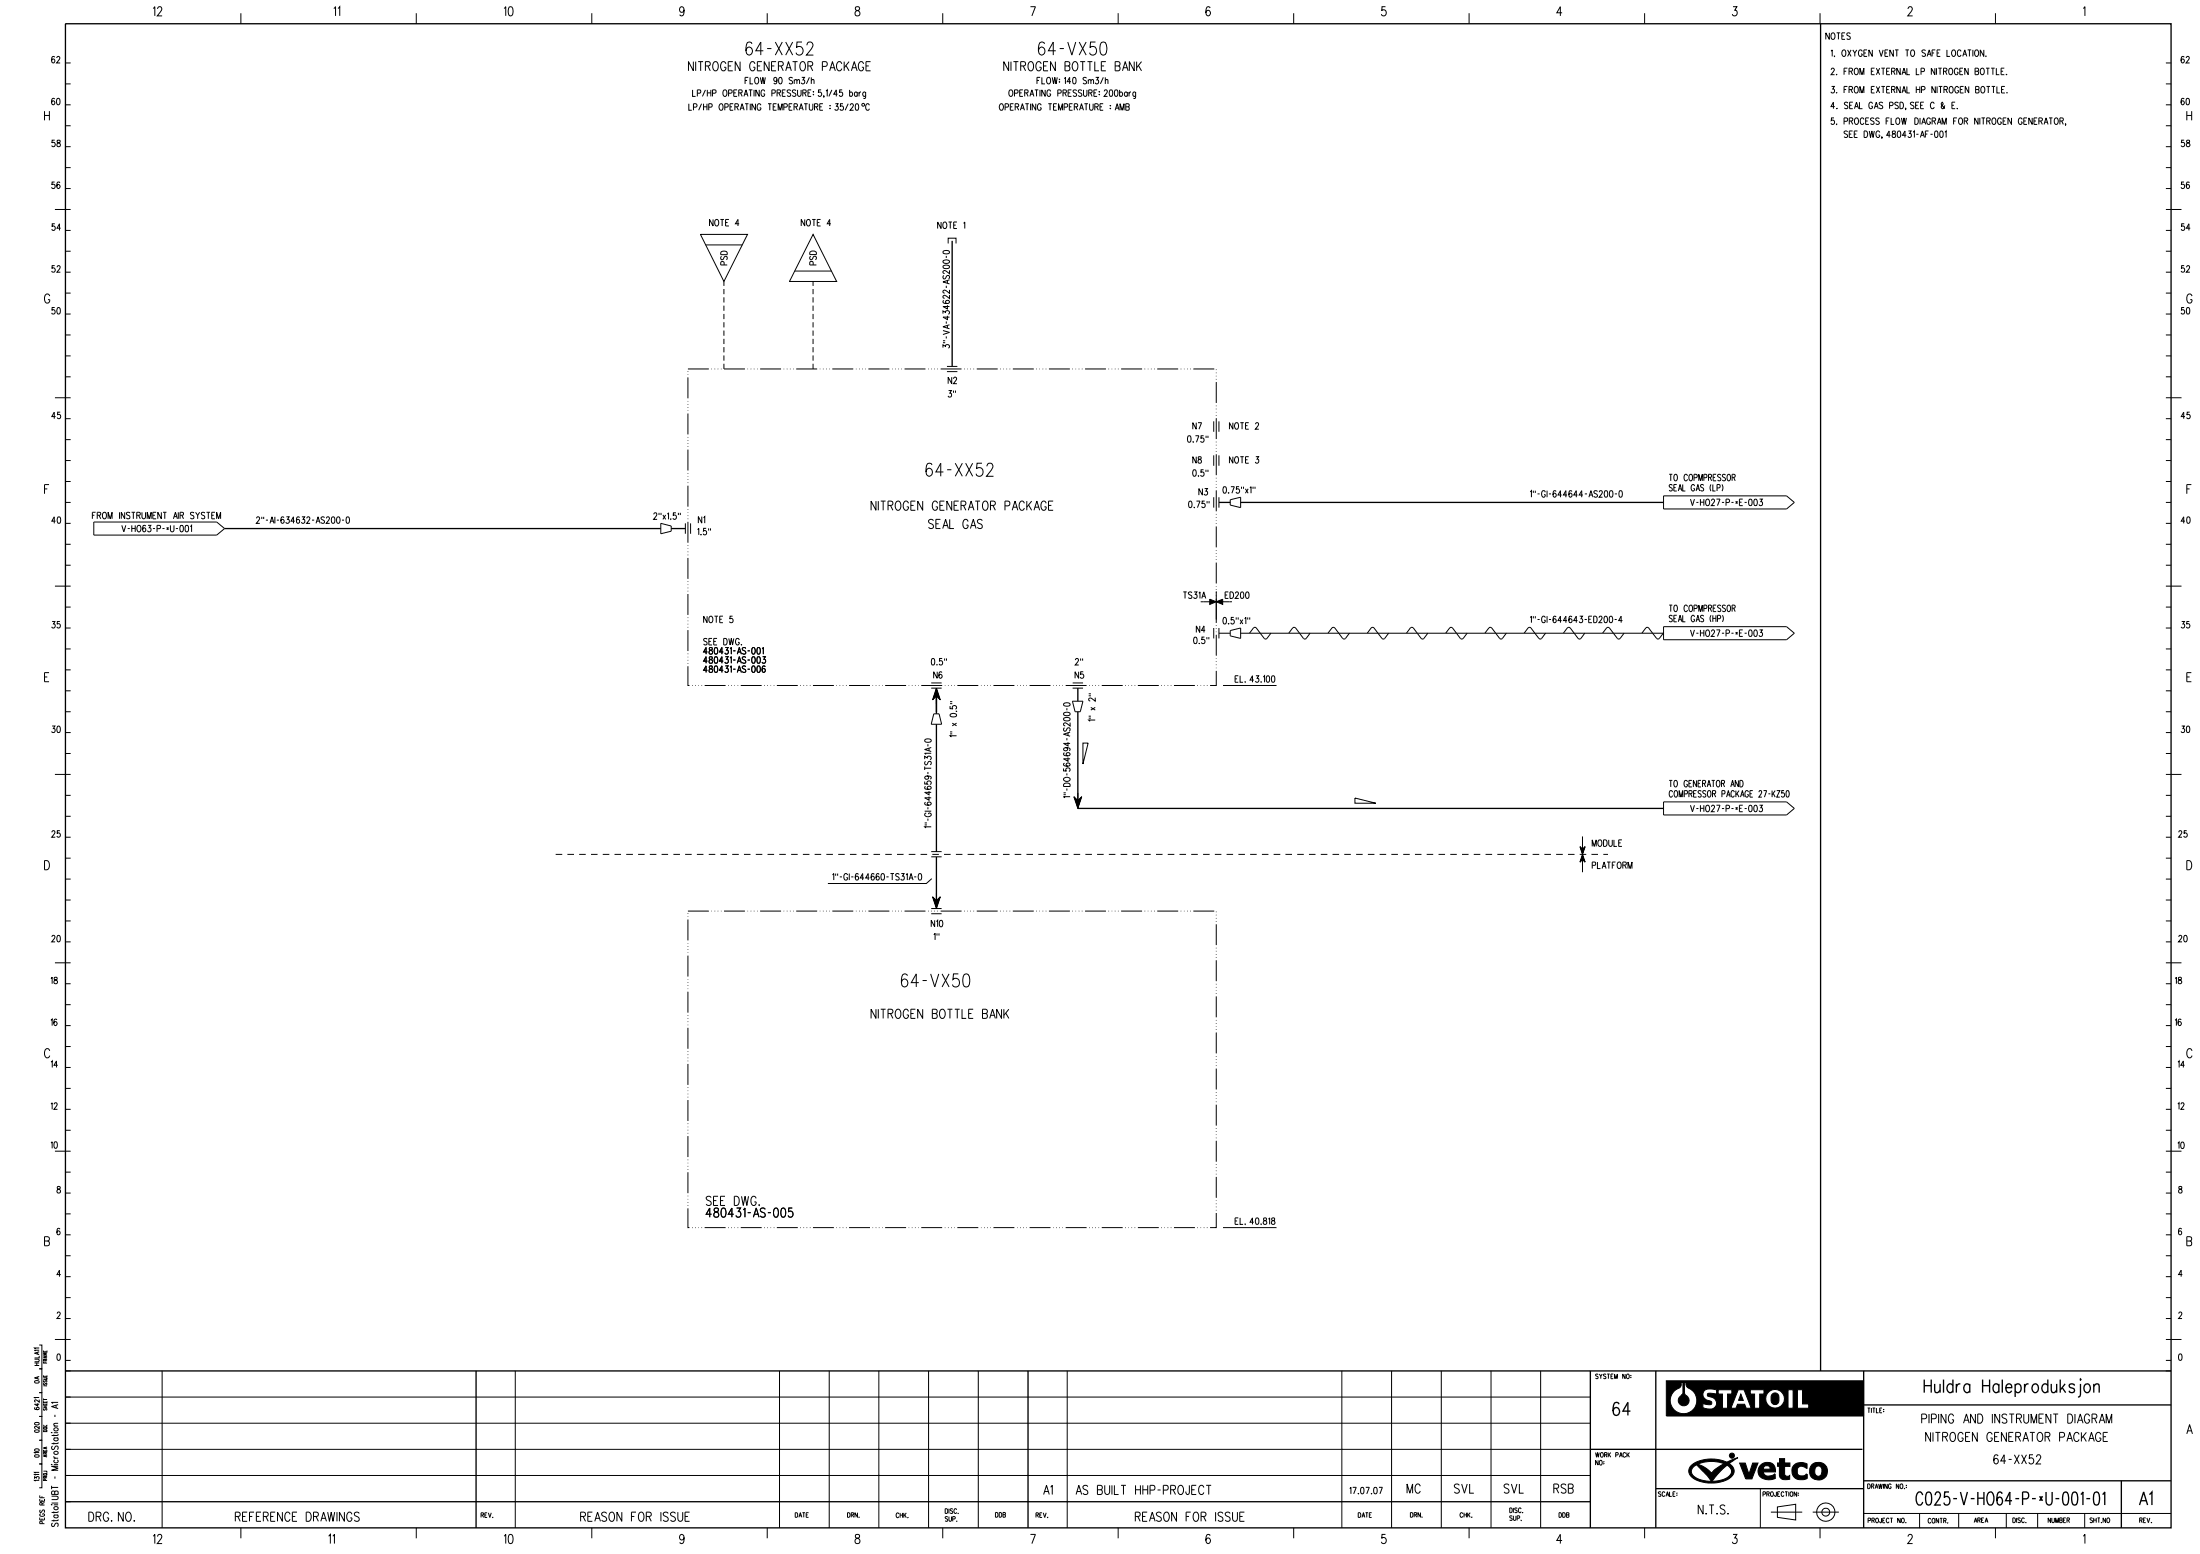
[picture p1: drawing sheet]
<svg xmlns="http://www.w3.org/2000/svg" width="841mm" height="594mm" viewBox="0 0 841 594" stroke-linecap="round" stroke-linejoin="round" font-family="sans-serif">
<g fill="none" stroke="#000" stroke-width=".51">
<path d="M25 9.1h804.9v574.9h-804.9zM696 9.1v514.9M364 92.1v48M466 192h4.3M474.3 192h161.6M85.9 202h166.7M256.6 202h5.4M358 263v9.9M358 276.8v48.7M412 263v5M412 272.1v36.9h223.9M358 327.5v18.8"/>
<path d="M25 524h804.9M182 524v60M393 524v60M607.9 524v60M633 524v60M712.4 524v60M712.4 537h117.5M795.3 527.1v.4l-.2-.2zM607.9 554h104.1M25 574h582.9M633 569h79.4M712.4 566h117.5"/>
<path d="M810.9 566v18"/>
</g>
<g fill="none" stroke="#000" stroke-width=".38">
<path d="M58.5 3.2l.7-.6v3.5M60.2 3.4l.2-.5a.84 .84 0 0 1 1.2-.2 .84 .84 0 0 1 .1 1.2l-1.6 2.2h1.9M92.1 5.1v4M127.6 3.2l.7-.6v3.5M129.2 3.2l.7-.6v3.5M159.1 5.1v4M192.7 3.2l.6-.6v3.5M194.6 2.7l.7-.1a2.3 2.3 0 0 1 0 3.5h-.3a2.69 2.69 0 0 1-.4-3.4zM226.2 5.1v4M261.5 3.7l-.4 .9a.99 .99 0 0 1-1.3-.9 .99 .99 0 0 1 1.3-1 2.55 2.55 0 0 1-.4 3.4l-.7-.2-.1-.3M293.3 5.1v4M327.1 2.7l-.1 .7 .4 .5a1.1 1.1 0 0 1 1.3 1 1.1 1.1 0 0 1-1.2 1.2 1.14 1.14 0 0 1-.6-1.4 1.14 1.14 0 0 1 1.3-.8 .71 .71 0 0 0 .4-.7 .71 .71 0 0 0-.6-.6z"/>
<path d="M360.4 5.1v4M393.9 2.6h1.9l-1.3 3.5M427.4 5.1v4M462.6 3.1l-.2-.4-.6-.1a2.09 2.09 0 0 0 .1 3.5 1.03 1.03 0 0 0 .8-1.3 1.03 1.03 0 0 0-1.3-.7l-.4 .8M494.5 5.1v4M529.6 2.6h-1.3l-.1 1.5a1.07 1.07 0 0 1 1.5 .1 1.07 1.07 0 0 1 0 1.4 1.07 1.07 0 0 1-1.5 .1l-.1-.3M561.6 5.1v4M597.2 4.9h-2.1l1.4-2.3v3.5M628.7 5.1v4M662.5 2.6h1.5l-.8 1.3a1.03 1.03 0 0 1 .8 1.6 1.03 1.03 0 0 1-1.8-.1M695.7 5.1v4M729.4 3.4l.1-.5a.84 .84 0 0 1 1.2-.2 .84 .84 0 0 1 .2 1.2l-1.6 2.2h1.8"/>
<path d="M762.8 5.1v4M796.4 3.2l.6-.6v3.5M25 32.1h2M25 24.1h2M828 32.1h1.9M828 24.1h1.9M17 42.5v3.5M17 44.1h1.9M18.9 42.5v3.5M25 56.1h2M25 48.1h2M25 40.1h2"/>
<path d="M828 56.1h1.9M828 48.1h1.9M828 40.1h1.9M836 44.1h1.8M836 42.5v3.5M837.8 42.5v3.5M25 72.1h2M25 64.1h2M828 72.1h1.9M828 64.1h1.9M21 80.1h6M25 96h2"/>
<path d="M25 88.1h2M267.8 89.6h18l-9.1 18zM269.7 93.6h14.1M310.8 89.6l9 18h-18zM362.5 93.1v-2.1h3v2.1M828 80.1h5.9M828 96h1.9M828 88.1h1.9M19 113.2a1.03 1.03 0 0 0-1.3-.8 1.03 1.03 0 0 0-.7 1.3v.8a1.04 1.04 0 0 0 1 1.4 1.04 1.04 0 0 0 1-1.4h-.7M25 112h2M25 104h2M303.8 103.6h14"/>
<path d="M828 112h1.9M828 104h1.9M837.9 113.2a1.03 1.03 0 0 0-1.2-.8 1.03 1.03 0 0 0-.7 1.3v.8a1.04 1.04 0 0 0 1 1.4 1.04 1.04 0 0 0 .9-1.4h-.6M25 136h2M25 128h2M25 120h2M828 136h1.9M828 128h1.9M828 120h1.9M21 152h6M25 144h2M263 141h8"/>
<path d="M263 141.8v.2M263 143.1v.1M263 144.3v8M263 153.3v.1M263 154.5v.2M263 155.6v.3M263 156.9v.1M263 158.1v8M272 141h.2M273.2 141h.2M274.4 141h.2M275.6 141h.2"/>
<path d="M276.8 141h8M285.8 141h.2M287 141h.2M288.2 141h.2M289.4 141h.2M290.6 141h8M299.6 141h.2M300.8 141h.2M302 141h.2M303.2 141h.2M304.4 141h8M313.4 141h.2"/>
<path d="M314.6 141h.2M315.8 141h.2M317 141h.2M318.2 141h8M327.2 141h.2M328.4 141h.2M329.6 141h.2M330.8 141h.2M332 141h8M341 141h.2M342.2 141h.2M343.4 141h.2"/>
<path d="M344.6 141h.2M345.8 141h8M354.8 141h.2M356 141h.2M357.2 141h.2M358.4 141h.2M359.6 141h8M362 142h4M362 140.1h4M368.6 141h.2M369.8 141h.2M371 141h.2"/>
<path d="M372.2 141h.2M373.4 141h8M382.4 141h.2M383.6 141h.2M384.8 141h.2M386 141h.2M387.2 141h8M396.2 141h.2M397.4 141h.2M398.6 141h.2M399.8 141h.2M401 141h8"/>
<path d="M410 141h.2M411.2 141h.2M412.4 141h.2M413.6 141h.2M414.8 141h8M423.8 141h.2M425 141h.2M426.2 141h.2M427.4 141h.2M428.6 141h8M437.6 141h.2M438.8 141h.2"/>
<path d="M440 141h.2M441.2 141h.2M442.4 141h8M451.4 141h.2M452.6 141h.2M453.8 141h.2M455 141h.2M456.2 141h8M464.9 141.2v.3M464.9 142.4v.2M464.9 143.7v.1M464.9 144.8v.3"/>
<path d="M464.9 146v8M464.9 155v.3M464.9 156.2v.2M464.9 157.5v.1M464.9 158.6v.3M464.9 159.8v8M828 152h5.9M828 144h1.9M25 176h2M25 168h2M25 160h2M263 167v.2"/>
<path d="M263 168.3v.2M263 169.4v.3M263 170.6v.2M263 171.9v8M464 161.1v3.9M464 174.1v3.9M464.9 168.8v.3M464.9 170v.2M464.9 171.3v.1M464.9 172.4v.3M464.9 173.6v8M466 161.1v3.9"/>
<path d="M466 174.1v3.9M828 176h1.9M828 168h1.9M828 160h1.9M17 186.9h1.1M18.8 185.2h-1.8v3.5M25 192h2M25 184h2M35.9 199.5h46.9l3.1 2.5-3.1 2.5h-46.9zM263 180.8v.2M263 182.1v.1M263 183.2v.3"/>
<path d="M263 184.4v.2M263 185.7v8M263 194.6v.2M263 195.9v.1M263 197v.3M263 198.2v.2M263 199.5v8M464 190.1v3.9M464.9 182.6v.3M464.9 183.8v.2M464.9 185.1v.1M464.9 186.2v.3"/>
<path d="M464.9 187.4v8M464.9 196.4v.3M464.9 197.6v.2M464.9 198.9v.1M466 190.1v3.9M470.3 191l4-.9v3.9l-4-.9zM635.9 189.5h47.1l2.9 2.5-2.9 2.5h-47.1zM828 192h1.9M828 184h1.9M836 186.9h1M837.7 185.2h-1.7v3.5M25 216h2"/>
<path d="M25 208h2M25 200h2M252.6 200l4 1.1v2l-4 .9zM262 200v4M263 208.4v.2M263 209.7v.1M263 210.8v.3M263 212v.2M263 213.3v8M264 200v4M464.9 200v.3M464.9 201.2v8"/>
<path d="M464.9 210.2v.3M464.9 211.4v.2M464.9 212.7v.1M464.9 213.8v.3M464.9 215v8M828 216h1.9M828 208h1.9M828 200h1.9M21 224h6M25 232.1h2M263 222.2v.2M263 223.5v.1"/>
<path d="M263 224.6v.3M263 225.8v.2M263 227.1v8M263 236v.2M263 237.3v.1M263 238.4v.3M263 239.6v.2M459 230h4M464.9 224v.2M464.9 225.2v.2M464.9 226v12M464.9 239v.2"/>
<path d="M467 230h4M635.9 239.5h47.1l2.9 2.5-2.9 2.5h-47.1zM828 224h5.9M828 232.1h1.9M17 258.8h1.1M18.8 257.1h-1.8v3.5h1.8M25 256.1h2M25 248.1h2M25 240.1h2M263 254.7v7.3h.6M263 240.9v8M263 249.8v.2"/>
<path d="M263 251.1v.1M263 252.2v.3M263 253.4v.2M464 240.1v3.9M464.9 256.4v5.6h-2.3M464.9 240.2v.2M464.9 241.4v.2M464.9 242.6v8M464.9 251.7v.1M464.9 252.8v.2M464.9 254v.2M464.9 255.2v.2"/>
<path d="M466 240.1v3.9M466 242h4.3M470.3 241l4-.9v3.9l-4-.9zM474.3 242h161.6M477.7 242l1.5-2 .8-.2 3.3 4.2 .5 .3 .5-.3 1.6-2M492.7 242l1.5-2 .8-.2 3.3 4.2 .5 .3 .4-.1 1.6-2.2M507.7 242l1.6-2.1 .7-.1 3.2 4.2 .6 .3 .5-.3 1.6-2M522.7 242l1.5-2 .8-.2 3.3 4.2 .5 .3 .5-.3 1.6-2M537.7 242l1.5-2 .8-.2 3.3 4.2 .5 .3 .4-.1 1.6-2.2M552.7 242l1.6-2.1 .7-.1 3.2 4.2 .6 .3 .6-.3 1.5-2M567.6 242l1.6-2 .8-.2 3.3 4.2 .5 .3 .5-.3 1.6-2M582.7 242l1.5-2 .8-.2 3.3 4.2 .5 .3 .5-.3 1.5-2"/>
<path d="M597.7 242l1.4-2 .9-.2 3.2 4.2 .6 .3 .6-.3 1.4-2M612.6 242l1.7-2.1 .7-.1 3.3 4.2 .5 .3 .5-.3 1.6-2M627.7 242l1.5-2 .8-.2 3.3 4.2 .5 .3 .5-.3 1.5-2M828 256.1h1.9M828 248.1h1.9M828 240.1h1.9M836 258.8h1M837.7 257.1h-1.7v3.5h1.7M25 272.1h2M25 264.1h2M264.6 262h.2M265.8 262h.2"/>
<path d="M267 262h.2M268.2 262h.2M269.4 262h8M278.4 262h.2M279.6 262h.2M280.8 262h.2M282 262h.2M283.2 262h8M292.2 262h.2M293.4 262h.2M294.6 262h.2M295.8 262h.2"/>
<path d="M297 262h8M306 262h.2M307.2 262h.2M308.4 262h.2M309.6 262h.2M310.8 262h8M319.8 262h.2M321 262h.2M322.2 262h.2M323.4 262h.2M324.6 262h8M333.6 262h.2"/>
<path d="M334.8 262h.2M336 262h.2M337.2 262h.2M338.4 262h8M347.4 262h.2M348.6 262h.2M349.8 262h.2M351 262h.2M352.2 262h8M356 263h4M356 261h4M356.6 267.2h.2"/>
<path d="M356.6 267.1h.3M356.7 267.4h-.2M356.7 267h.3M356.7 266.9h.4M356.7 266.8h.5M356.7 266.7h.6M356.8 266.6h.6M356.8 266.6h.7M356.8 266.4h.8M356.9 266.3h.8M356.9 266.3h.9M357 266.1h.9"/>
<path d="M357 266h2M357 272.9h2l1 3.9h-4zM357 265.9h1.9M357.1 265.7h1.8M357.1 265.6h1.8M357.1 265.5h1.7M357.2 265.3h1.5M357.3 265.2h1.4M357.3 265h1.3M357.3 264.9h1.3M357.4 264.8h1.2M357.4 264.7h1.1"/>
<path d="M357.4 264.6h1.1M357.5 264.5h1M357.5 264.4h.9M357.6 264.2h.8M357.6 264.1h.8M357.6 264.1h.7M357.7 263.9h.6M357.7 263.8h.5M357.8 263.6l.4 .1M357.8 263.5h.3M357.8 263.4h.3M357.9 263.2h.2"/>
<path d="M357.9 263.1h.1M358 263l1.5 4.5-1.5-1.5-1.5 1.5zM358 263v6M358.1 266.1h.9M358.2 266.3h.8M358.3 266.3h.8M358.4 266.4h.7M358.5 266.6h.7M358.6 266.6h.6M358.7 266.7h.5M358.8 266.8h.4M358.9 266.9h.4"/>
<path d="M359 267h.3M359.1 267.1h.2M359.2 267.2h.2M359.3 267.4h.2M361.2 262h.2M362.4 262h.2M363.6 262h.2M364.8 262h.2M366 262h8M375 262h.2M376.2 262h.2M377.4 262h.2"/>
<path d="M378.6 262h.2M379.8 262h8M388.8 262h.2M390 262h.2M391.2 262h.2M392.4 262h.2M393.6 262h8M402.6 262h.2M403.8 262h.2M405 262h.2M406.2 262h.2M407.4 262h8"/>
<path d="M410 268h4l-1 4.1h-2zM410 263h4M410 261h4M416.3 262h.3M417.6 262h.2M418.8 262h.2M419.9 262h.3M421.2 262h8M430.1 262h.3M431.4 262h.1M432.6 262h.2M433.7 262h.3"/>
<path d="M435 262h8M443.9 262h.3M445.2 262h.1M446.4 262h.2M447.5 262h.3M448.8 262h8M457.8 262h.2M459 262h.1M460.2 262h.2M461.3 262h.3M467.5 262h20.5M828 272.1h1.9"/>
<path d="M828 264.1h1.9M21 296h6M25 288h2M25 280h2M414 284h2l-2 8zM828 296h5.9M828 288h1.9M828 280h1.9M25 312h2M25 304h2M410.5 304.5l1.5 1.5 1.5-1.5-1.5 4.5zM410.5 304.7h.1"/>
<path d="M410.6 304.7h.1M410.6 304.8h.2M410.7 304.9h.2M410.7 305h.3M410.7 305.1h.4M410.8 305.2h.4M410.8 305.3h.5M410.8 305.4h.6M410.8 305.5h.7M410.9 305.6h.7M410.9 305.7h.8M411 305.8h.8"/>
<path d="M411 305.9h.9M411 306h2M411.1 306.1h1.9M411.1 306.2h1.9M411.2 306.5h1.7M411.2 306.6h1.6M411.3 306.8h1.4M411.3 306.9h1.4M411.4 307h1.3M411.4 307.1h1.3M411.4 307.2h1.2M411.4 307.3h1.2"/>
<path d="M411.5 307.4h1M411.5 307.5h1M411.6 307.6h.9M411.6 307.7h.9M411.6 307.8h.8M411.6 307.9h.8M411.7 308h.7M411.7 308.1h.6M411.8 308.3h.5M411.8 308.3h.4M411.8 308.4h.4M411.9 308.5h.3"/>
<path d="M411.9 308.7h.2M411.9 308.8h.2M412 303l.1 5.9M412.1 305.9h.9M412.2 305.8h.9M412.3 305.7h.8M412.4 305.6h.8M412.5 305.5h.7M412.6 305.4h.6M412.7 305.3h.6M412.8 305.2h.5M412.9 305.1h.4"/>
<path d="M412.9 306.3l-1.8 .1M413 305h.3M413.1 304.9h.3M413.2 304.8h.2M413.3 304.7h.2M413.4 304.7h.1M517.9 305l8 2h-8zM604.9 319.7v13.7M635.9 306.5h47.1l2.9 2.5-2.9 2.5h-47.1zM828 312h1.9M828 304h1.9M17 329a1.87 1.87 0 0 1 1.9 1.1 1.87 1.87 0 0 1-.6 2.2l-1.3 .2z"/>
<path d="M25 336h2M25 328h2M25 320h2M212.4 326.6h2.5M216.9 326.6h2.5M221.4 326.6h2.5M225.9 326.6h2.5M230.4 326.6h2.5M234.9 326.6h2.5M239.4 326.6h2.5M243.9 326.6h2.5M248.4 326.6h2.5"/>
<path d="M252.9 326.6h2.5M257.4 326.6h2.5M261.9 326.6h2.5M266.4 326.6h2.5M270.9 326.6h2.5M275.4 326.6h2.5M279.9 326.6h2.5M284.4 326.6h2.5M288.9 326.6h2.5M293.4 326.6h2.5M297.9 326.6h2.5M302.4 326.6h2.5"/>
<path d="M306.9 326.6h2.5M311.4 326.6h2.5M315.9 326.6h2.5M320.4 326.6h2.5M324.9 326.6h2.5M329.4 326.6h2.5M333.9 326.6h2.5M338.4 326.6h2.5M342.9 326.6h2.5M347.4 326.6h2.5M351.9 326.6h2.5M356 327.5h4"/>
<path d="M356 325.5h4M356.2 335.9l-2.1 1.8h-37.6M356.4 326.6h2.5M360.9 326.6h2.5M365.4 326.6h2.5M369.9 326.6h2.5M374.4 326.6h2.5M378.9 326.6h2.5M383.4 326.6h2.5M387.9 326.6h2.5M392.4 326.6h2.5M396.9 326.6h2.5"/>
<path d="M401.4 326.6h2.5M405.9 326.6h2.5M410.4 326.6h2.5M414.9 326.6h2.5M419.4 326.6h2.5M423.9 326.6h2.5M428.4 326.6h2.5M432.9 326.6h2.5M437.4 326.6h2.5M441.9 326.6h2.5M446.4 326.6h2.5M450.9 326.6h2.5"/>
<path d="M455.4 326.6h2.5M459.9 326.6h2.5M464.4 326.6h2.5M468.9 326.6h2.5M473.4 326.6h2.5M477.9 326.6h2.5M482.4 326.6h2.5M486.9 326.6h2.5M491.4 326.6h2.5M495.9 326.6h2.5M500.4 326.6h2.5M504.9 326.6h2.5"/>
<path d="M509.4 326.6h2.5M513.9 326.6h2.5M518.4 326.6h2.5M522.9 326.6h2.5M527.4 326.6h2.5M531.9 326.6h2.5M536.4 326.6h2.5M540.9 326.6h2.5M545.4 326.6h2.5M549.9 326.6h2.5M554.4 326.6h2.5M558.9 326.6h2.5"/>
<path d="M563.4 326.6h2.5M567.9 326.6h2.5M572.4 326.6h2.5M576.9 326.6h2.5M581.4 326.6h2.5M585.9 326.6h2.5M590.4 326.6h2.5M594.9 326.6h2.5M599.4 326.6h2.5M603.9 326.6h2.5M604 323.6l.9 1 1.1-1-1.1 3zM604 323.7h.1"/>
<path d="M604 323.7l.2 .1M604.1 323.9h.1M604.1 329.3h.1M604.1 324h.3M604.1 329.4l-.1 .1M604.1 329.1h.3M604.1 324.1h.3M604.1 324.2h.5M604.2 324.3h.4M604.2 324.3h.5M604.2 324.4l.6 .1M604.2 328.7h.6"/>
<path d="M604.3 324.5l1.3 .1M604.3 324.7h1.3M604.3 329.2h-.2M604.3 328.5h1.3M604.4 324.7h1.2M604.4 324.8h1.1M604.4 328.4h1.2M604.4 328.2l1.1 .1M604.4 325h1.1M604.4 328.1h1.1M604.5 328h1M604.5 325.1h1"/>
<path d="M604.5 328.1h1M604.5 325.2h.9M604.5 325.3h.9M604.5 327.9h.9M604.6 325.4h.8M604.6 329h-.5M604.6 327.8h.8M604.6 325.5h.7M604.6 327.7h.7M604.6 327.6h.7M604.6 327.5h.7M604.6 325.6h.7"/>
<path d="M604.7 325.8h.5M604.7 328.8l-.5 .1M604.7 327.4h.5M604.7 327.3h.5M604.7 325.9h.5M604.7 327.2h.5M604.8 326h.4M604.8 327.1h.4M604.8 326.1h.3M604.8 326.2h.3M604.8 327h.3M604.9 326.2h.2"/>
<path d="M604.9 326.3h.1M604.9 326.8h.1M604.9 326.5h.1M604.9 328.6l-.6 .1M604.9 326.7l.1 .1M604.9 326.6l1.1 2.9-1.1-1-.9 1zM604.9 326.6h.1M605 328.6l.7 .1M605.1 324.5h.6M605.2 328.7h.5M605.2 324.3h.5M605.2 328.8h.5"/>
<path d="M605.3 324.3h.4M605.4 324.2h.3M605.4 329h.4M605.5 324.1h.3M605.5 329.1h.3M605.5 324h.3M605.5 324.9h-1.1M605.6 329.2h.3M605.7 323.9h.2M605.7 329.3h.2M605.8 329.4h.1M605.9 323.7h.1"/>
<path d="M605.9 323.7l-.2 .1M608.4 326.6h2.5M612.9 326.6h1.8M828 336h1.9M828 328h1.9M828 320h1.9M836 329a1.87 1.87 0 0 1 1.9 1.1 1.87 1.87 0 0 1-.6 2.2l-1.3 .2zM25 352h2M25 344h2M263 349.1v.2M263 350.3v.2M263 351.5v8"/>
<path d="M263 348.3h8M272 348.3h.2M273.2 348.3h.2M274.4 348.3h.2M275.6 348.3h.2M276.8 348.3h8M285.8 348.3h.2M287 348.3h.2M288.2 348.3h.2M289.4 348.3h.2M290.6 348.3h8M299.6 348.3h.2"/>
<path d="M300.8 348.3h.2M302 348.3h.2M303.2 348.3h.2M304.4 348.3h8M313.4 348.3h.2M314.6 348.3h.2M315.8 348.3h.2M317 348.3h.2M318.2 348.3h8M327.2 348.3h.2M328.4 348.3h.2M329.6 348.3h.2"/>
<path d="M330.8 348.3h.2M332 348.3h8M341 348.3h.2M342.2 348.3h.2M343.4 348.3h.2M344.6 348.3h.2M345.8 348.3h8M354.8 348.3h.2M356 349.3h4M356 347.3h4M356 348.3h.2M356.5 342.8l1.5 1.5 1.5-1.5-1.5 4.5z"/>
<path d="M356.5 342.9h.1M356.5 343h.2M356.6 343.1h.2M356.6 343.2h.3M356.7 343.3h.3M356.7 343.4h.4M356.7 343.5h.5M356.7 343.6h.6M356.8 343.7h.6M356.8 343.8h.7M356.8 343.9h.8M356.9 344h.8"/>
<path d="M356.9 344.1h.9M357 344.2l2 .1M357 344.4h1.9M357 344.5h1.9M357.1 344.6h1.8M357.1 344.8h1.7M357.2 344.9h1.6M357.2 348.3h.2M357.3 345.1h1.4M357.3 345.2h1.4M357.3 345.3h1.3M357.3 345.4h1.3"/>
<path d="M357.4 345.5h1.2M357.4 345.6h1.1M357.4 345.7h1.1M357.5 345.8h1M357.5 345.9h.9M357.5 346h.9M357.6 346.1h.8M357.6 346.2h.8M357.6 346.3h.7M357.7 346.4h.6M357.8 346.6h.4M357.8 346.7h.4"/>
<path d="M357.8 346.8h.3M357.9 347h.2M357.9 347.1h.2M357.9 347.2h.1M358 341.3v6M358.2 344.1h.8M358.3 344h.8M358.4 343.9h.7M358.4 348.3h.2M358.5 343.8h.7M358.6 343.7h.6M358.7 343.6h.5"/>
<path d="M358.8 343.5h.4M358.9 343.4h.4M359 343.3h.3M359.1 343.2h.2M359.2 343.1h.2M359.3 343h.1M359.4 342.9h.1M359.6 348.3h8M368.6 348.3h.2M369.8 348.3h.2M371 348.3h.2M372.2 348.3h.2"/>
<path d="M373.4 348.3h8M382.4 348.3h.2M383.6 348.3h.2M384.8 348.3h.2M386 348.3h.2M387.2 348.3h8M396.2 348.3h.2M397.4 348.3h.2M398.6 348.3h.2M399.8 348.3h.2M401 348.3h8M410 348.3h.2"/>
<path d="M411.2 348.3h.2M412.4 348.3h.2M413.6 348.3h.2M414.8 348.3h8M423.8 348.3h.2M425 348.3h.2M426.2 348.3h.2M427.4 348.3h.2M428.6 348.3h8M437.6 348.3h.2M438.8 348.3h.2M440 348.3h.2"/>
<path d="M441.2 348.3h.2M442.4 348.3h8M451.4 348.3h.2M452.6 348.3h.2M453.8 348.3h.2M455 348.3h.2M456.2 348.3h8M464.9 348.5v.2M464.9 349.7v.2M464.9 350.9v.2M464.9 352.1v.2M464.9 353.3v8"/>
<path d="M828 352h1.9M828 344h1.9M21 368h6M25 376h2M25 360h2M263 360.5v.2M263 361.7v.2M263 362.9v.2M263 364.1v.2M263 365.3v8M263 374.3v.2M263 375.5v.2"/>
<path d="M263 376.7v.2M263 377.9v.2M263 379.1v8M464.9 362.3v.2M464.9 363.5v.2M464.9 364.7v.2M464.9 365.9v.2M464.9 367.1v8M464.9 376.1v.2M464.9 377.3v.2M464.9 378.5v.2M464.9 379.7v.2"/>
<path d="M828 368h5.9M828 376h1.9M828 360h1.9M25 392h2M25 384h2M263 388v.3M263 389.3v.2M263 390.5v.2M263 391.7v.2M263 392.9v8M464.9 380.9v8M464.9 389.9v.2"/>
<path d="M464.9 391.1v.2M464.9 392.3v.2M464.9 393.5v.2M464.9 394.7v8M828 392h1.9M828 384h1.9M19 401.7a1.02 1.02 0 0 0-1.2-.9 1.02 1.02 0 0 0-.8 1.3v.9a1.03 1.03 0 0 0 .7 1.3 1.03 1.03 0 0 0 1.3-.8M25 416h2M25 408h2M25 400h2M263 401.8v.3M263 403.1v.2"/>
<path d="M263 404.3v.2M263 405.4v.3M263 406.7v8M263 415.6v.3M263 416.9v.1M263 418.1v.2M263 419.2v.3M464.9 403.7v.2M464.9 404.9v.2M464.9 406.1v.2M464.9 407.3v.2M464.9 408.5v8"/>
<path d="M464.9 417.5v.2M464.9 418.7v.2M464.9 419.9v.2M828 416h1.9M828 408h1.9M828 400h1.9M837.9 401.7a1.02 1.02 0 0 0-1.2-.9 1.02 1.02 0 0 0-.7 1.3v.9a1.03 1.03 0 0 0 .7 1.3 1.03 1.03 0 0 0 1.2-.8M25 432h2M25 424h2M263 420.5v8M263 429.5v.2M263 430.7v.1"/>
<path d="M263 431.9v.2M263 433v.3M263 434.3v8M464.9 421.1v.2M464.9 422.3v8M464.9 431.3v.2M464.9 432.5v.2M464.9 433.7v.2M464.9 434.9v.2M464.9 436.1v8M828 432h1.9M828 424h1.9"/>
<path d="M21 440h6M25 456h2M25 448h2M263 443.3v.2M263 444.5v.1M263 445.7v.2M263 446.8v.3M263 448.1v8M263 457.1v.2M263 458.3v.1M263 459.5v.2M464.9 445.1v.2"/>
<path d="M464.9 446.3v.2M464.9 447.4v.3M464.9 448.7v.2M464.9 449.9v8M464.9 458.9v.1M828 440h5.9M828 456h1.9M828 448h1.9M17 474.4h1.2a.94 .94 0 0 1 .7 .9 .94 .94 0 0 1-.7 .9h-1.2v-3.5h1.2l.6 .3v1l-.6 .4M22.9 469.9l-.6-.4a1.5 1.5 0 0 0 .1 2.5 .69 .69 0 0 0 .6-1 .69 .69 0 0 0-1.2-.1v.3M25 480h2M25 472h2"/>
<path d="M25 464h2M263 461.9v7.3h.6M263 460.7v.2M264.6 469.2h.2M265.8 469.2h.2M267 469.2h.2M268.2 469.2h.2M269.4 469.2h8M278.4 469.2h.2M279.6 469.2h.2M280.8 469.2h.2M282 469.2h.2"/>
<path d="M283.2 469.2h8M292.2 469.2h.2M293.4 469.2h.2M294.6 469.2h.2M295.8 469.2h.2M297 469.2h8M306 469.2h.2M307.2 469.2h.2M308.4 469.2h.2M309.6 469.2h.2M310.8 469.2h8M319.8 469.2h.2"/>
<path d="M321 469.2h.2M322.2 469.2h.2M323.4 469.2h.2M324.6 469.2h8M333.6 469.2h.2M334.8 469.2h.2M336 469.2h.2M337.2 469.2h.2M338.4 469.2h8M347.4 469.2h.2M348.6 469.2h.2M349.8 469.2h.2"/>
<path d="M351 469.2h.2M352.2 469.2h8M361.2 469.2h.2M362.4 469.2h.2M363.6 469.2h.2M364.8 469.2h.2M366 469.2h8M375 469.2h.2M376.2 469.2h.2M377.4 469.2h.2M378.6 469.2h.2M379.8 469.2h8"/>
<path d="M388.8 469.2h.2M390 469.2h.2M391.2 469.2h.2M392.4 469.2h.2M393.6 469.2h8M402.6 469.2h.2M403.8 469.2h.2M405 469.2h.2M406.2 469.2h.2M407.4 469.2h8M416.3 469.2h.3M417.6 469.2h.2"/>
<path d="M418.8 469.2h.2M419.9 469.2h.3M421.2 469.2h8M430.1 469.2h.3M431.4 469.2h.1M432.6 469.2h.2M433.7 469.2h.3M435 469.2h8M443.9 469.2h.3M445.2 469.2h.1M446.4 469.2h.2M447.5 469.2h.3"/>
<path d="M448.8 469.2h8M457.8 469.2h.2M459 469.2h.1M460.2 469.2h.2M461.3 469.2h.3M464.9 463.7v5.5h-2.3M464.9 460.1v.2M464.9 461.2v.3M464.9 462.5v.2M467.5 469.2h20.5M828 480h1.9M828 472h1.9"/>
<path d="M828 464h1.9M833.9 469.9l-.4-.4a1.43 1.43 0 0 0 0 2.5 .7 .7 0 0 0 .5-1 .7 .7 0 0 0-1.1-.1l-.1 .3M836 474.4h1.1a.94 .94 0 0 1 .7 .9 .94 .94 0 0 1-.7 .9h-1.1v-3.5h1.1l.6 .3v1l-.6 .4M25 496h2M25 488h2M828 496h1.9M828 488h1.9M15 514.1h1v9.1h-1h1v9.1h-1h1v9.1h-1h1v9.1h-1h1v9.1h-1h1v9.1h-1M21 512h6M25 504h2M828 512h5.9M828 504h1.9"/>
<path d="M25 534h582.9M25 524h2M25 520h2M62 524v60M197 524v60M298 524v60M317 524v60M336 524v60M355 524v60M374 524v60M408 524v60M513 524v60"/>
<path d="M532 524v60M551 524v60M570 524v60M588.9 524v60M828 524h1.9M828 520h1.9M19.6 559.8h.3zM19.6 547.6h.3zM25 554h582.9M25 544h582.9M665 559.2v.1M836 548.1l1-3.5 1.1 3.5"/>
<path d="M836.3 546.9h1.4M19.6 575.2h.3zM25 574h2M25 564h582.9M34 578h.9a2.13 2.13 0 0 1 0 3.5h-.9zM36.7 579.6l1.7-.1 .2-.5-.2-.8-1.7-.2v3.5M37.7 579.6l.9 1.9M41.5 578.8a1.05 1.05 0 0 0-1.3-.8 1.05 1.05 0 0 0-.7 1.4v.8a1.05 1.05 0 0 0 1 1.3 1.05 1.05 0 0 0 1-1.3h-.6M47.1 578v3.5l-1.8-3.5v3.5M48.6 578.2l.3-.2a1.91 1.91 0 0 1 1.4 1.4 1.91 1.91 0 0 1-.7 1.9l-.2 .2a1.9 1.9 0 0 1-1.5-1.4 1.9 1.9 0 0 1 .7-1.9zM90 579.6l1.6-.1 .2-.5-.2-.8-1.6-.2v3.5M90.9 579.6l.9 1.9"/>
<path d="M92.7 579.6h1.1M94.5 578h-1.8v3.5h1.8M95.4 579.6h1M97.1 578h-1.7v3.5M98 579.6h1.1M99.8 578h-1.8v3.5h1.8M100.7 579.6l1.6-.1 .2-.5-.2-.8-1.6-.2v3.5M101.6 579.6l.9 1.9M103.5 579.6h1M105.2 578h-1.7v3.5h1.7M107.9 578v3.5l-1.8-3.5v3.5M110.9 578.8a1.03 1.03 0 0 0-1.3-.8 1.03 1.03 0 0 0-.7 1.4v.8a1.02 1.02 0 0 0 .7 1.3 1.02 1.02 0 0 0 1.3-.8"/>
<path d="M111.8 579.6h1.1M113.5 578h-1.7v3.5h1.7M117.1 578a1.88 1.88 0 0 1 1.9 1.2 1.88 1.88 0 0 1-.6 2.1l-1.3 .2zM119.8 579.6l1.7-.1 .2-.5-.2-.8-1.7-.2v3.5M120.8 579.6l.9 1.9M125.3 578l.6 3.5 .7-3.5 .7 3.5 .6-3.5M128.8 578v3.5M131.7 578v3.5l-1.9-3.5v3.5M134.5 578.8a.91 .91 0 0 0-1.4-.6 2.31 2.31 0 0 0 .2 3.3 1.02 1.02 0 0 0 1.2-1.3h-.6M137.3 578.5a.93 .93 0 0 0-1.2-.5 .93 .93 0 0 0-.5 1.2l1.5 .8a.96 .96 0 0 1-.2 1.5 .96 .96 0 0 1-1.4-.5M222 579.6l1.6-.1 .2-.5-.2-.8-1.6-.2v3.5M222.9 579.6l.9 1.9"/>
<path d="M224.7 579.6h1.1M226.4 578h-1.7v3.5h1.7M231.9 578.5a.95 .95 0 0 0-1.2-.5 .95 .95 0 0 0-.6 1.2l1.5 .8a.84 .84 0 0 1 .3 .9 .84 .84 0 0 1-.7 .6h-.5l-.7-.5M233.3 578.2l.3-.2a1.67 1.67 0 0 1 1.2 2.7 .91 .91 0 0 1-1.5 .6l-.5-1.1 .1-1.4zM237.7 578v3.5l-1.9-3.5v3.5M241.4 579.6h1.1M243.1 578h-1.7v3.5M244.6 578.2l.3-.2a1.93 1.93 0 0 1 1.4 1.4 1.93 1.93 0 0 1-.6 1.9l-.3 .2a1.91 1.91 0 0 1-1.5-1.4 1.91 1.91 0 0 1 .7-1.9zM247.1 579.6l1.6-.1 .3-.5-.2-.7-.5-.3h-1.2v3.5M248 579.6l1 1.9M252.6 578v3.5M255.4 578.5a.93 .93 0 0 0-1.2-.5 .93 .93 0 0 0-.5 1.2l1.5 .8a.98 .98 0 0 1-.2 1.5 .98 .98 0 0 1-1.5-.5"/>
<path d="M258.2 578.5a.98 .98 0 0 0-1.1-.5 .98 .98 0 0 0-.8 .8l.3 .6 1.5 .8a.81 .81 0 0 1-.5 1.3h-.6l-.7-.5M259.1 578v2.5a.93 .93 0 0 0 1 1 .93 .93 0 0 0 .9-1v-2.5M261.9 579.6h1.1M263.6 578h-1.7v3.5h1.7M398.9 571.3l1.1-3.5 1.1 3.5M399.3 570.1h1.5M401.6 568.5l.7-.7v3.5M411.4 571.3l1-3.5 1.1 3.5M411.7 570.1h1.4M415.8 568.3a.98 .98 0 0 0-1-.6 .98 .98 0 0 0-.8 .9l.3 .5 1.4 .9a.81 .81 0 0 1-.5 1.3h-.5l-.7-.5M419.5 569.4h1.3a.96 .96 0 0 1 .6 1 .96 .96 0 0 1-.6 .9h-1.3v-3.5h1.3l.5 .3v1l-.5 .3M422.3 567.8v2.5a.93 .93 0 0 0 .9 1 .93 .93 0 0 0 1-1v-2.5"/>
<path d="M425.1 567.8v3.5M426 567.8v3.5h1.6M428.5 567.8h1.9M429.5 567.8v3.5M434 579.6l1.6-.1 .3-.5-.3-.8-1.6-.2v3.5M434.1 567.8v3.5M434.1 569.4h1.8M434.9 579.6l1 1.9M435.9 567.8v3.5M436.8 579.6h1.1M436.9 569.4h1.8M436.9 567.8v3.5"/>
<path d="M438.5 578h-1.7v3.5h1.7M438.7 567.8v3.5M439.6 569.6l1.6-.2 .3-.5a.91 .91 0 0 0-.6-1.1h-1.3v3.5M442.5 569.5h1.2M443.9 578.5a.92 .92 0 0 0-1.1-.5 .92 .92 0 0 0-.6 1.1l1.5 .9a.97 .97 0 0 1-.2 1.5 .97 .97 0 0 1-1.5-.5M444.7 569.6l1.6-.2 .3-.5a.91 .91 0 0 0-.7-1.1h-1.2v3.5M445.4 578.2l.2-.2a1.91 1.91 0 0 1 1.5 1.4 1.91 1.91 0 0 1-.7 1.9l-.2 .2a1.9 1.9 0 0 1-1.5-1.4 1.9 1.9 0 0 1 .7-1.9zM447.5 569.4l1.6-.1 .3-.5-.3-.9-1.6-.1v3.5M448.4 569.4l1 1.9M449.7 578v3.5l-1.8-3.5v3.5M450.8 567.9l.3-.1a1.9 1.9 0 0 1 1.4 1.4 1.9 1.9 0 0 1-.6 1.9l-.3 .2a1.88 1.88 0 0 1-1.5-1.4 1.88 1.88 0 0 1 .7-2zM453.4 579.6h1.1"/>
<path d="M454.7 567.8v2.7l-.3 .6h-.8l-.3-1M455.2 578h-1.8v3.5M455.5 569.4h1.1M456.6 578.2l.3-.2a1.91 1.91 0 0 1 1.5 1.4 1.91 1.91 0 0 1-.7 1.9l-.3 .2a1.91 1.91 0 0 1-1.4-1.4 1.91 1.91 0 0 1 .6-1.9zM457.3 567.8h-1.8v3.5h1.8M459.1 579.6l1.7-.1 .2-.5-.2-.8-1.7-.2v3.5M460.1 579.6l.9 1.9M460.2 568.6a1.03 1.03 0 0 0-1.3-.8 1.03 1.03 0 0 0-.7 1.3v.9a1.03 1.03 0 0 0 .7 1.3 1.03 1.03 0 0 0 1.3-.8M461.1 567.8h1.9M462.1 567.8v3.5M464.7 578v3.5M467.5 578.5a.92 .92 0 0 0-1.2-.5 .92 .92 0 0 0-.5 1.1l1.4 .9a.97 .97 0 0 1-.1 1.5 .97 .97 0 0 1-1.5-.5"/>
<path d="M470.2 578.5a.99 .99 0 0 0-1-.5 .99 .99 0 0 0-.8 .8l.3 .5 1.3 .7 .2 1a1.06 1.06 0 0 1-1.8 0M471.2 578v2.5a.94 .94 0 0 0 .9 1 .94 .94 0 0 0 .9-1v-2.5M473.9 579.6h1.1M475.7 578h-1.8v3.5h1.8M537.9 570.8v-3.6l1 3.6 1.1-3.6v3.6M542.9 568.1a1.02 1.02 0 0 0-1.2-.8 1.02 1.02 0 0 0-.8 1.3v.8a1.02 1.02 0 0 0 .8 1.3 1.02 1.02 0 0 0 1.2-.8M557.9 567.8a.95 .95 0 0 0-1.2-.6 .95 .95 0 0 0-.6 1.2l1.5 .9 .3 1a1.11 1.11 0 0 1-1.9 0M558.8 567.2l1 3.6 1.1-3.6M561.8 567.2v3.6h1.6M576.8 567.8a.98 .98 0 0 0-1-.6 .98 .98 0 0 0-.8 .9l.3 .5 1.3 .7 .2 1a1.06 1.06 0 0 1-1.8 0M577.8 567.2l1 3.6 1.1-3.6M580.8 567.2v3.6h1.6"/>
<path d="M594 568.9l1.6-.2 .2-.4-.2-.9-1.6-.2v3.6M594.9 568.9l.9 1.9M598.6 567.8a.93 .93 0 0 0-1.2-.6 .93 .93 0 0 0-.5 1.2l1.5 .9a.96 .96 0 0 1-.2 1.5 .96 .96 0 0 1-1.4-.5M599.5 568.9l1.6 .2 .3 1-.6 .7h-1.3v-3.6h1.3l.5 .4 .1 .7-.6 .6M672.9 569v15M677 578h11.9M679.4 576l7-1v6l-7-1zM681.6 563.3l.1 .1M690.8 563.5v1.6M693 578h9.9M712.4 578.5h117.5M733.8 578.6v5.5"/>
<path d="M748.7 578.5v5.5M767 578.5v5.5M778.9 578.5v5.5M796.9 578.5v5.5M42.7 581.2v.3zM51.3 581.2v.3zM58.5 587.2l.7-.7v3.5M60.2 587.4l.2-.6a.85 .85 0 0 1 1.2-.1 .85 .85 0 0 1 .1 1.2l-1.6 2.1h1.9M92.1 584v4M122.6 581.5l1.1-3.5 1.1 3.5M123 580.4h1.4M125.6 587.2l.7-.7v3.5"/>
<path d="M127.2 587.2l.6-.7v3.5M159.1 584v4M192.7 587.2l.6-.7v3.5M194.6 586.7l.7-.2a2.3 2.3 0 0 1 0 3.5h-.3a2.71 2.71 0 0 1-.4-3.3zM226.2 584v4M227.4 581.5l1-3.5 1.1 3.5M227.7 580.4h1.5M261.5 587.7l-.1 .5a.82 .82 0 0 1-.8 .5 .82 .82 0 0 1-.7-.5l-.1-.7a.92 .92 0 0 1 .9-1 2.19 2.19 0 0 1 0 3.5l-.7-.1-.1-.4M293.3 584v4M327.1 586.7l-.1 .7 .4 .5a1.1 1.1 0 0 1 1.3 1 1.1 1.1 0 0 1-1.2 1.1 1.14 1.14 0 0 1-.6-1.4 1.14 1.14 0 0 1 1.3-.7 .71 .71 0 0 0 .4-.8 .71 .71 0 0 0-.6-.6zM360.4 584v4M393.9 586.5h1.9l-1.3 3.5"/>
<path d="M427.4 584v4M439.4 581.5l1.1-3.5 1.1 3.5M439.8 580.3h1.4M462.6 587l-.2-.3-.6-.2a2.09 2.09 0 0 0 .1 3.5 1.03 1.03 0 0 0 .8-1.3 1.03 1.03 0 0 0-1.3-.7l-.4 .8M494.5 584v4M529.6 586.5h-1.3l-.1 1.5a1.07 1.07 0 0 1 1.5 .1 1.07 1.07 0 0 1 0 1.5 1.07 1.07 0 0 1-1.5 .1l-.1-.4M561.6 584v4M597.2 588.8h-2.1l1.4-2.3v3.5M628.7 584v4M662.5 586.5h1.5l-.8 1.4a1.03 1.03 0 0 1 .8 1.5 1.03 1.03 0 0 1-1.8-.1M695.7 584v4M729.4 587.4l.1-.6a.85 .85 0 0 1 1.2-.1 .85 .85 0 0 1 .2 1.2l-1.6 2.1h1.8"/>
<path d="M762.8 584v4M796.4 587.2l.6-.7v3.5"/>
<circle cx="330" cy="40.1" r=".53"/>
<circle cx="697.9" cy="578" r="1.5"/>
<circle cx="697.9" cy="578" r="3.5"/>
</g>
<g fill="#000" stroke="#000" stroke-width=".38">
<path d="M462.4 229l2.5 1-2.5 1zM464.9 230l2.5-1v2zM665.5 532.9l.9 2.4h-1.8z"/>
<path d="M677.5 532.9a1.48 1.48 0 0 1 1.6-.4 1.48 1.48 0 0 1 .9 1.4v1.5a1.5 1.5 0 0 1-1.5 1.5 1.5 1.5 0 0 1-1.5-1.5v-1.5z" fill-rule="evenodd"/>
<path d="M637 527.8v13.5h75.4v-13.5zM687.1 531.2v7.1h4.3v-1.7h-2.3v-5.4zM683.5 531.2v7.1h2v-7.1zM675 534.7a3.6 3.6 0 0 0 7.2 0 3.6 3.6 0 0 0-7.2 0zM669.1 531.2v1.7h1.6v5.4h2v-5.4h1.6v-1.7zM664.5 531.2l-2.8 7.1h1.9l.6-1.5h2.7l.6 1.5h2l-2.8-7.1zM656.8 531.2v1.7h1.7v5.4h1.9v-5.4h1.7v-1.7zM651.6 531.4a2.3 2.3 0 0 0-.5 2.6 2.3 2.3 0 0 0 2.2 1.4l.7 .2a.76 .76 0 0 1 .1 1.3h-1.4l-1.7-.4v1.6l1.8 .4a2.38 2.38 0 0 0 3.2-1.1 2.38 2.38 0 0 0-1.3-3.2l-2-.6v-.8a4.3 4.3 0 0 1 3.5 .1v-1.6l-3-.4zM642.7 528.4h.6v4l-.5 .9a2.11 2.11 0 0 0-1 3.1 2.11 2.11 0 0 0 3.2 .4 2.11 2.11 0 0 0-.3-3.3l-.8-1.1v-4h.6l.2 1.5 2.6 1.9 1.1 1.8a5.1 5.1 0 0 1-3.3 6.6 5.1 5.1 0 0 1-6.5-3.5 5.1 5.1 0 0 1 3.6-6.4l.5-.7z" fill-rule="evenodd"/>
<path d="M692.6 559.9a3.5 3.5 0 0 1 5.5 .7 3.5 3.5 0 0 1-2.3 5.1 3.5 3.5 0 0 1-3.6-1.8 3.5 3.5 0 0 1 .4-4zM694.2 560.7a2.25 2.25 0 0 0 .8 3.6 1.88 1.88 0 0 0 1.5-2.4 1.35 1.35 0 0 0-.8-1.4 1.35 1.35 0 0 0-1.5 .2z" fill-rule="evenodd"/>
<path d="M648 559.3a13 13 0 0 1 6.3 3.8l.2-.3a22 22 0 0 1 9.9-5.6 30.5 30.5 0 0 0-10.1 9.3l-1.7-2.5z" fill-rule="evenodd"/>
<path d="M646.2 560.5a3.3 3.3 0 0 0 1.9 5.1 13.8 13.8 0 0 0 13.7-1 2.94 2.94 0 0 0-.7-5.1 13.6 13.6 0 0 0-14.4 .5zM647.6 560.5a2.38 2.38 0 0 0-1.1 2.3 2.38 2.38 0 0 0 1.6 1.9 13 13 0 0 0 12.8-.4 2.38 2.38 0 0 0-.5-4.2 12.8 12.8 0 0 0-12.8 .4z" fill-rule="evenodd"/>
<path d="M665 559.2h2.2l1.4 4.3 1.4-4.3h2l-2.3 6.1h-2.4z" fill-rule="evenodd"/>
<path d="M673.1 560a3.2 3.2 0 0 1 3.2-1.1 3.2 3.2 0 0 1 2.3 2.5l.1 1.2h-4.6a2.52 2.52 0 0 0 4 1h.5v1.5a4.7 4.7 0 0 1-6.4-1.7v-2.1zM674.5 560.5l-.4 1.1h2.6a1.14 1.14 0 0 0-.8-1.3z" fill-rule="evenodd"/>
<path d="M680.3 557.6h1.9v1.6h2v1.3h-2v3a1.26 1.26 0 0 0 1.9 .5v1.4a2.92 2.92 0 0 1-3.9-1.5v-3.4h-.7v-1.3h.8z" fill-rule="evenodd"/>
<path d="M685.8 560.1a4.5 4.5 0 0 1 5-.5v1.6h-.3a1.87 1.87 0 0 0-2-.8 1.87 1.87 0 0 0-1.4 1.7v.9a1.32 1.32 0 0 0 1.4 1.2l1.3-.2 1-.5v1.6l-.5 .2a3.6 3.6 0 0 1-4.1-.4 3.6 3.6 0 0 1-1-3.9z" fill-rule="evenodd"/>
<circle cx="662.1" cy="556.4" r=".96"/>
</g>
<path d="M276.7 141v-33.4M310.8 141v-33.4" fill="none" stroke="#000" stroke-width=".38" stroke-dasharray="2 1.2" stroke-linecap="butt"/>
<g font-size="5">
<text x="285.2" y="21.1">64-XX52</text>
<text x="397" y="21.1">64-VX50</text>
<text x="354" y="182">64-XX52</text>
<text x="344.6" y="377.3">64-VX50</text>
<text x="735.6" y="532.3">Huldra Haleproduksjon</text>
<text x="616.6" y="541.1">64</text>
<text x="732.5" y="575.3">C025-V-HO64-P-*U-001-01</text>
<text x="817.9" y="575.3">A1</text>
</g>
<g font-size="3.5">
<text x="263.2" y="27.1">NITROGEN GENERATOR PACKAGE</text>
<text x="383.7" y="27.1">NITROGEN BOTTLE BANK</text>
<text x="333" y="195">NITROGEN GENERATOR PACKAGE</text>
<text x="355" y="202">SEAL GAS</text>
<text x="333" y="389.3">NITROGEN BOTTLE BANK</text>
<text x="270" y="460.8">SEE DWG.</text>
<text x="270" y="465.3">480431-AS-005</text>
<text x="734.6" y="544">PIPING AND INSTRUMENT DIAGRAM</text>
<text x="736.1" y="551">NITROGEN GENERATOR PACKAGE</text>
<text x="762.2" y="559.6">64-XX52</text>
<text x="649.2" y="578.8">N.T.S.</text>
</g>
<g font-size="2.5">
<text x="697.9" y="15.1">NOTES</text>
<text x="699.9" y="21.6">1. OXYGEN VENT TO SAFE LOCATION.</text>
<text x="19.7" y="24.1">62</text>
<text x="699.9" y="28.6">2. FROM EXTERNAL LP NITROGEN BOTTLE.</text>
<text x="833.8" y="24.1">62</text>
<text x="284.8" y="32.1">FLOW 90 Sm3/h</text>
<text x="396.4" y="32.1">FLOW: 140 Sm3/h</text>
<text x="699.9" y="35.6">3. FROM EXTERNAL HP NITROGEN BOTTLE.</text>
<text x="19.7" y="40.1">60</text>
<text x="264.8" y="36.8">LP/HP OPERATING PRESSURE: 5,1/45 barg</text>
<text x="385.6" y="36.8">OPERATING PRESSURE: 200barg</text>
<text x="699.9" y="41.6">4.</text>
<text x="704.5" y="41.6">SEAL GAS PSD, SEE C &amp; E.</text>
<text x="833.8" y="40.1">60</text>
<text x="263.3" y="42.2">LP/HP OPERATING TEMPERATURE : 35/20 C</text>
<text x="382" y="42.2">OPERATING TEMPERATURE : AMB</text>
<text x="699.9" y="47.6">5. PROCESS FLOW DIAGRAM FOR NITROGEN GENERATOR,</text>
<text x="704.9" y="52.6">SEE DWG, 480431-AF-001</text>
<text x="19.8" y="56.1">58</text>
<text x="833.8" y="56.1">58</text>
<text x="19.7" y="72.1">56</text>
<text x="833.8" y="72.1">56</text>
<text x="19.8" y="88.1">54</text>
<text x="271.2" y="86.4">NOTE 4</text>
<text x="306.3" y="86.4">NOTE 4</text>
<text x="358.4" y="87.4">NOTE 1</text>
<text x="833.8" y="88.1">54</text>
<text x="278" y="101.3" transform="rotate(-90 278 101.3)">PSD</text>
<text x="312.1" y="101.3" transform="rotate(-90 312.1 101.3)">PSD</text>
<text x="19.8" y="104.1">52</text>
<text x="833.8" y="104.1">52</text>
<text x="19.8" y="120.1">50</text>
<text x="833.8" y="120.1">50</text>
<text x="363" y="133" transform="rotate(-90 363 133)">3&quot;-VA-434622-AS200-0</text>
<text x="362.5" y="146.7">N2</text>
<text x="362.4" y="151.8">3&quot;</text>
<text x="19.8" y="160">45</text>
<text x="833.8" y="160">45</text>
<text x="456" y="164">N7</text>
<text x="470" y="164">NOTE 2</text>
<text x="454" y="169">0.75&quot;</text>
<text x="456" y="177">N8</text>
<text x="470" y="177">NOTE 3</text>
<text x="456" y="182">0.5&quot;</text>
<text x="638.1" y="183.8">TO COPMPRESSOR</text>
<text x="458.3" y="189.3">N3</text>
<text x="467.5" y="188.5">0.75&quot;x1&quot;</text>
<text x="585" y="190">1&quot;-GI-644644-AS200-0</text>
<text x="638.1" y="187.7">SEAL GAS (LP)</text>
<text x="454.4" y="194">0.75&quot;</text>
<text x="646.2" y="193.3">V-HO27-P-*E-003</text>
<text x="19.8" y="200">40</text>
<text x="35.3" y="198.3">FROM INSTRUMENT AIR SYSTEM</text>
<text x="46.5" y="203.3">V-HO63-P-*U-001</text>
<text x="98" y="200">2&quot;-AI-634632-AS200-0</text>
<text x="249.8" y="198.5">2&quot;x1.5&quot;</text>
<text x="266.9" y="199.9">N1</text>
<text x="833.8" y="200">40</text>
<text x="266.7" y="204.4">1.5&quot;</text>
<text x="452.3" y="228.7">TS31A</text>
<text x="468.3" y="228.7">ED200</text>
<text x="638.1" y="233.8">TO COPMPRESSOR</text>
<text x="269" y="238">NOTE 5</text>
<text x="467.5" y="238.5">0.5&quot;x1&quot;</text>
<text x="585" y="238">1&quot;-GI-644643-ED200-4</text>
<text x="638.1" y="237.7">SEAL GAS (HP)</text>
<text x="19.8" y="240">35</text>
<text x="457.3" y="241.7">N4</text>
<text x="646.2" y="243.3">V-HO27-P-*E-003</text>
<text x="833.8" y="240">35</text>
<text x="269" y="246.5">SEE DWG.</text>
<text x="269" y="250">480431-AS-001</text>
<text x="456.3" y="246">0.5&quot;</text>
<text x="269" y="253.5">480431-AS-003</text>
<text x="269" y="257">480431-AS-006</text>
<text x="356" y="254.2">0.5&quot;</text>
<text x="411" y="254.2">2&quot;</text>
<text x="356.9" y="259.3">N6</text>
<text x="411" y="259.3">N5</text>
<text x="472.1" y="260.8">EL. 43.100</text>
<text x="418.7" y="275.7" transform="rotate(-90 418.7 275.7)">1&quot; x 2&quot;</text>
<text x="19.8" y="280">30</text>
<text x="365.7" y="281.7" transform="rotate(-90 365.7 281.7)">1&quot; x 0.5&quot;</text>
<text x="833.8" y="280">30</text>
<text x="409.1" y="305" transform="rotate(-90 409.1 305)">1&quot;-DO-564694-AS200-0</text>
<text x="638.1" y="300.8">TO GENERATOR AND</text>
<text x="638.1" y="304.7">COMPRESSOR PACKAGE 27-KZ50</text>
<text x="646.2" y="310.3">V-HO27-P-*E-003</text>
<text x="356" y="316.5" transform="rotate(-90 356 316.5)">1&quot;-GI-644659-TS31A-0</text>
<text x="19.8" y="320">25</text>
<text x="608.7" y="323.5">MODULE</text>
<text x="832.8" y="320">25</text>
<text x="608.7" y="332">PLATFORM</text>
<text x="318.2" y="336.4">1&quot;-GI-644660-TS31A-0</text>
<text x="356" y="354.3">N10</text>
<text x="357" y="359.3">1&quot;</text>
<text x="19.8" y="360">20</text>
<text x="832.8" y="360">20</text>
<text x="19.5" y="376">18</text>
<text x="831.5" y="376">18</text>
<text x="19.5" y="392">16</text>
<text x="831.5" y="392">16</text>
<text x="19.5" y="408">14</text>
<text x="832.6" y="408">14</text>
<text x="19.5" y="424">12</text>
<text x="832.5" y="424">12</text>
<text x="19.5" y="438.9">10</text>
<text x="832.5" y="439">10</text>
<text x="21.8" y="456">8</text>
<text x="832.8" y="456">8</text>
<text x="472.1" y="468">EL. 40.818</text>
<text x="21.8" y="488">4</text>
<text x="832.8" y="488">4</text>
<text x="21.8" y="504">2</text>
<text x="832.8" y="504">2</text>
<text x="21.8" y="520">0</text>
<text x="832.8" y="520">0</text>
<text x="516" y="571">17.07.07</text>
<text x="22.2" y="583.5" transform="rotate(-90 22.2 583.5)">Statoil UBT - MicroStation - A1</text>
</g>
<g font-size="1.8">
<text x="15" y="521.9" transform="rotate(-90 15 521.9)">HULA11</text>
<text x="610" y="527">SYSTEM NO:</text>
<text x="15" y="528.7" transform="rotate(-90 15 528.7)">0A</text>
<text x="15" y="538.8" transform="rotate(-90 15 538.8)">6421</text>
<text x="713.9" y="540">TITLE:</text>
<text x="15" y="547.5" transform="rotate(-90 15 547.5)">020</text>
<text x="15" y="557" transform="rotate(-90 15 557)">010</text>
<text x="610" y="557">WORK PACK</text>
<text x="610" y="560">NO:</text>
<text x="15" y="566.2" transform="rotate(-90 15 566.2)">1311</text>
<text x="713.9" y="569">DRAWING NO.:</text>
<text x="634" y="572">SCALE:</text>
<text x="673.9" y="572">PROJECTION:</text>
<text x="183.9" y="580">REV.</text>
<text x="304" y="580">DATE</text>
<text x="324" y="580">DRN.</text>
<text x="342.6" y="580.1">CHK.</text>
<text x="361.3" y="578.5">DISC.</text>
<text x="361.3" y="581.5">SUP.</text>
<text x="380.5" y="579.9">DDB</text>
<text x="396" y="580">REV.</text>
<text x="519.2" y="580">DATE</text>
<text x="539.2" y="580">DRN.</text>
<text x="558.1" y="580">CHK.</text>
<text x="577.1" y="578.2">DISC.</text>
<text x="577.1" y="581.2">SUP.</text>
<text x="596" y="580">DDB</text>
<text x="754.7" y="582">AREA</text>
<text x="17" y="582.4" transform="rotate(-90 17 582.4)">PEGS REF</text>
<text x="714.1" y="582.1">PROJECT NO.</text>
<text x="737.1" y="582.2">CONTR.</text>
<text x="769.5" y="582">DISC.</text>
<text x="782.9" y="582">NUMBER</text>
<text x="798.9" y="582">SHT.NO</text>
<text x="817.9" y="582">REV.</text>
</g>
<g font-size="1.4">
<text x="18" y="521.1" transform="rotate(-90 18 521.1)">FRAME</text>
<text x="18" y="529.8" transform="rotate(-90 18 529.8)">ISSUE</text>
<text x="18" y="539.1" transform="rotate(-90 18 539.1)">SHEET</text>
<text x="18" y="547.3" transform="rotate(-90 18 547.3)">DOC</text>
<text x="18" y="557" transform="rotate(-90 18 557)">AREA</text>
<text x="18" y="566" transform="rotate(-90 18 566)">PROJ</text>
</g>
</svg>
